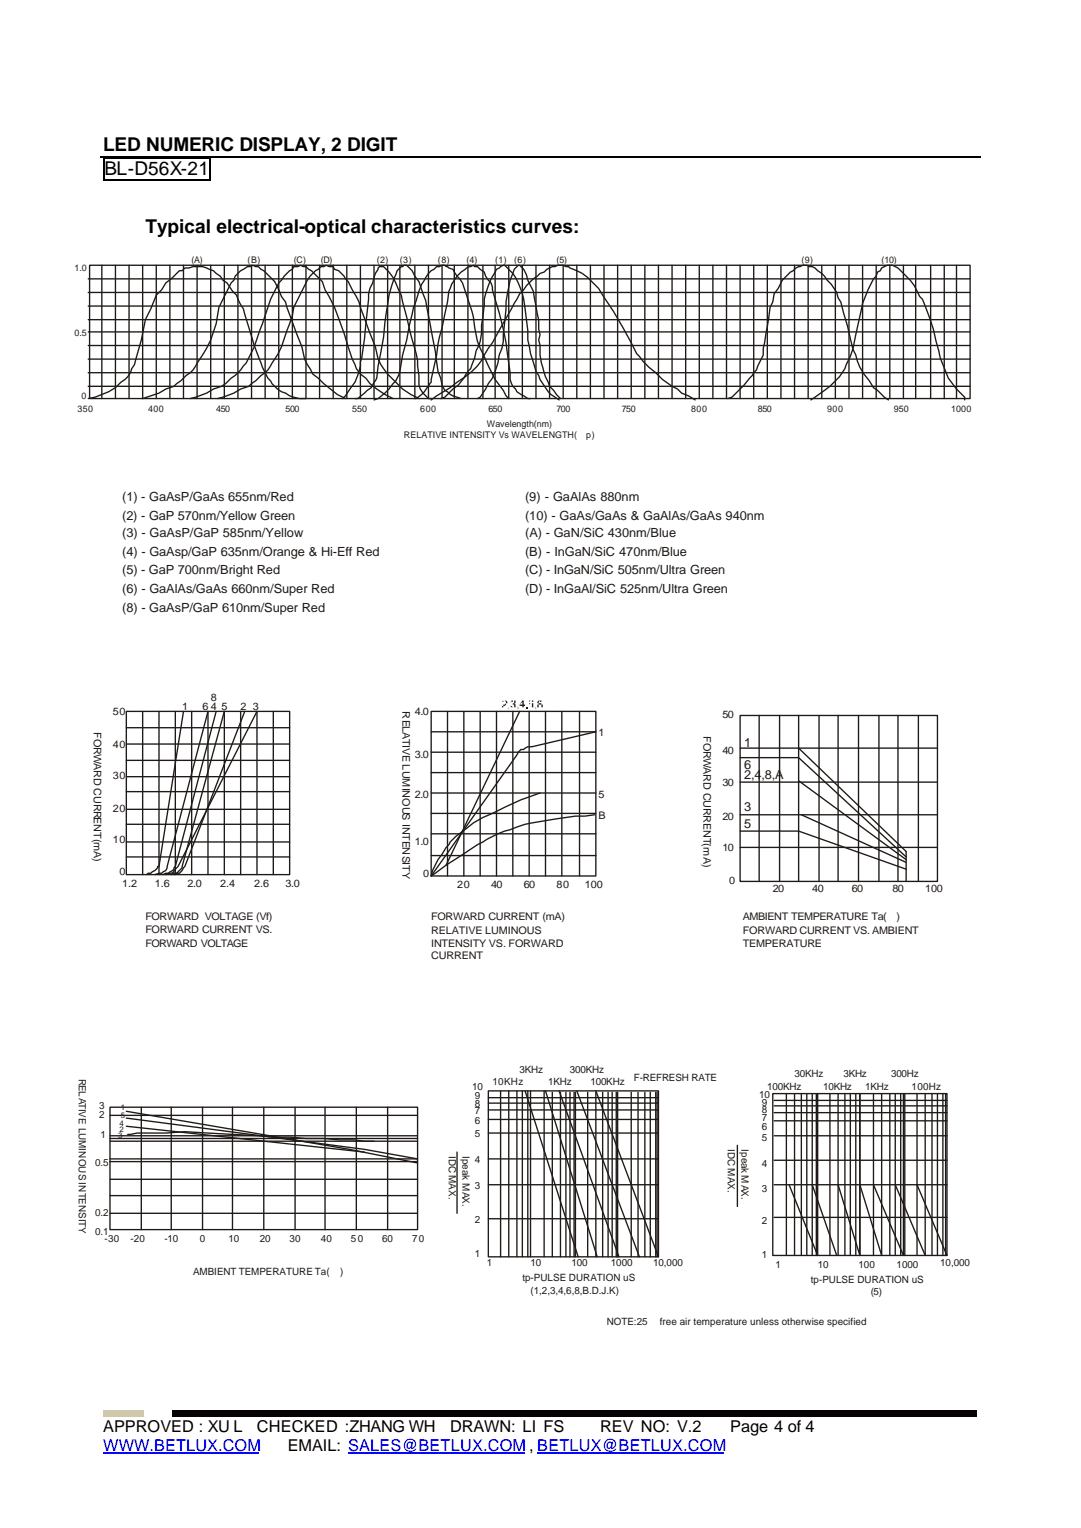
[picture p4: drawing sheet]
<svg xmlns="http://www.w3.org/2000/svg" width="210mm" height="297mm" viewBox="0 0 210 297" stroke-linecap="round" stroke-linejoin="round" font-family="sans-serif">
<path d="M19.5 30.5h171.1M20.2 30.9v4M20.3 30.8h20.4M20.3 35h20.4M40.8 30.9v4" fill="none" stroke="#000" stroke-width=".26"/>
<path d="M20 30.7h.3v.2h-.3zM20 34.9h.3v.3h-.3zM40.7 30.7h.2v.2h-.2zM40.7 34.9h.2v.3h-.2z" fill="#000"/>
<path d="M20 274.2h8v1.3h-8z" fill="#fcce01"/>
<path d="M33.5 274.2h156.3v1.3h-156.3z" fill="#070205"/>
<path d="M20 282.5h30.2M67.6 282.5h34.4M104.4 282.5h36.2" fill="none" stroke="#00f" stroke-width=".26"/>
<g fill="none" stroke="#1f1a17" stroke-width=".26">
<path d="M17.1 54.2h171.4M17.1 56.8h171.4M17.1 59.5h171.4M17.4 51.6h171.1v25.9h-171.1zM19.8 51.6v25.9M22.4 51.6v25.9M25.1 51.6v25.9M27.7 51.6v25.9l3.2-1.1 1.3-.8 1.6-.5 2.4-2.1a4.6 4.6 0 0 0 2.1-2.4 21.4 21.4 0 0 0 4.2-10.8l2.4-4.8 .5-.5 .3-.8 1-1.1 1.4-.8h.5l.5-.2 .6 .2h.5l.5 .6a8.3 8.3 0 0 1 4 5.2l.8 1.1 .2 1.1 2.9 7.6 .6 2.4 1.6 2.9 4.7 4 1.6 .8M30.4 51.6v25.9M33 51.6v25.9M35.6 51.6v25.9M38.3 51.6v25.9"/>
<path d="M40.9 51.6v25.9M43.6 51.6v25.9M46.2 51.6v25.9M48.9 51.6v25.9M51.5 51.6v25.9M54.2 51.6v25.9M56.8 51.6v25.9M59.4 51.6v25.9a5.9 5.9 0 0 1-3.9-1.1 4.7 4.7 0 0 1-2.9-2.4l-.6-.5-1.3-2.9a70.3 70.3 0 0 1-3.4-10.6l-.6-.8-.7-1.8-.8-.8-1.1-1.6-.8-.5-.5-.8-1.3-1.1a6.4 6.4 0 0 0-4.8-.5h-.8l-.5 .5h-.5l-1.6 1.6-1.1 .8-.8 1.3-1 1.1-1.1 2.6-1.1 2.1-.8 4-1.3 4.8-.5 .8a4 4 0 0 1-2.1 2.6 10.7 10.7 0 0 1-6.4 3.2M62.1 51.6v25.9M64.7 51.6v25.9M67.4 51.6v25.9M70 51.6v25.9"/>
<path d="M72.7 51.6v25.9M75.3 51.6v25.9M77.7 51.6v25.9M80.6 51.6v25.9h.3a6.9 6.9 0 0 0 2.6-2.9l.3-.3 1.5-8.7 .6-1.9 1-5a7.3 7.3 0 0 1 5.1-7.1l.2 .2h.6l1.3 1.1 .2 .8 1.1 1.3 .3 .8v.5a66.1 66.1 0 0 1 3.4 17.5l.5 1.3 .6 .5 .2 .5 2.1 1.4h.6M83.2 51.6v25.9M85.9 51.6v25.9M88.3 51.6v25.9M90.9 51.6v25.9M93.8 51.6v25.9M96.2 51.6v25.9M98.8 51.6v25.9l-.5-.6-.5-1-1.6-2.1-2.9-6.1-.5-1.3-1.1-5.9-1.9-5.5-1-1.3-.8-1.3-.8-.3-.8-.5-1.6 .2a10 10 0 0 0-3.9 6.6l-.6 1.4-2.9 13.2-.5 1-2.1 2.4-1.3 1.1-.8 .2M101.5 51.6v25.9"/>
<path d="M104.1 51.6v25.9M106.8 51.6v25.9M109.4 51.6v25.9M112.1 51.6v25.9M114.7 51.6v25.9M117.3 51.6v25.9M120 51.6v25.9M122.6 51.6v25.9M125.3 51.6v25.9M127.9 51.6v25.9M130.6 51.6v25.9M133.2 51.6v25.9"/>
<path d="M135.8 51.6v25.9M138.5 51.6v25.9M141.1 51.6v25.9M143.8 51.6v25.9M146.4 51.6v25.9M149.1 51.6v25.9M151.7 51.6v25.9M154.4 51.6v25.9M157 51.6v25.9M159.6 51.6v25.9M162.3 51.6v25.9M164.9 51.6v25.9"/>
<path d="M167.6 51.6v25.9M170.2 51.6v25.9M172.9 51.6v25.9M175.5 51.6v25.9M177.9 51.6v25.9M180.8 51.6v25.9M183.4 51.6v25.9M185.8 51.6v25.9M17.1 62.1h171.4M17.1 64.5h171.4M17.1 67.2h171.4M17.1 69.8h171.4"/>
<path d="M17.1 72.4h171.4M17.1 75.1h171.4M37 77.5l3.1-1.1 1.4-.8 1.5-.5 2.7-2.1 2.1-2.4 1.6-3.2 3.2-9.2 1.6-3.2 2.1-2.4 .5-.2 .3-.6h.8l.5-.2 .5 .2h.5l.6 .6 .5 .2 2.1 2.1 .5 1.6a32.9 32.9 0 0 1 3.7 8.5 36.8 36.8 0 0 0 2.4 6.9l.8 1 1.1 .8 .8 1.1 2.9 2.1 1.6 .8M42.3 77.5l3.1-1.1 1.3-.8 1.6-.5 2.4-2.1a4.6 4.6 0 0 0 2.1-2.4l1.1-1.6 .8-1.6 2.1-6.1 .3-1.5 2.6-5.3 .5-.8 1.1-1.1 .5-.2 .5-.6h.6l.5-.2 .5 .2h.8l.3 .6 .8 .2 1 1.1 .3 .5 .5 .5 2.2 4 .2 1.1 2.9 7.6a9.2 9.2 0 0 0 2.4 5.3l2.9 2.9 1.6 1.1 1.6 .8M66.6 77.5l.5-.6 1.1-1.5a8.8 8.8 0 0 0 1.8-5.1l.3-.8 .5-3.7 .8-8.7 1.3-4 .6-.7v-.3l.2-.3h.8a13.2 13.2 0 0 1 3.7 6.9l2.7 10 .2 1.4 .3 2.9a4.2 4.2 0 0 0 1.8 4.5h.6M69 77.5h.5l2.6-2.1 1.1-1.9 .3-2.4 1-5.5 .5-4.8a28.1 28.1 0 0 1 2.2-8.2l.7-.8h.3l.3-.2h.5l1.1 1 .5 1.1 .8 1 1.3 3.7 1.9 9.8 .5 4 .5 1.3 .3 1.6 .5 .8 .5 .2 .6 .6 2.1 .8M83.8 77.7l3.7-2.3 1.3-1.1a12.7 12.7 0 0 0 5.3-5.3l1.6-2.4 5.2-9.5 .8-.8 .6-.8 1.3-1.3 1.3-1.1 .8-.2 .5-.5 1.1-.6h.5l.6-.2h1l.5 .2h.6l.2 .3a10.6 10.6 0 0 1 6.4 5.3 88.8 88.8 0 0 1 6.6 11.3 17.6 17.6 0 0 0 3.7 3.7l1.3 1.4 1.9 1.3 1 .5 .8 .8 1.3 .5 1.4 .8M85.6 77.5l.8-.3 1.6-1.6a9.3 9.3 0 0 0 2.9-3.4l.5-.5 .8-2.2 .3-1.3a8.1 8.1 0 0 0 1-5l.6-4a11.8 11.8 0 0 1 2.1-6.3l.3-.5 1.3-.8h.2a12 12 0 0 1 4 8.4l.5 4.2v1.9a31.1 31.1 0 0 0 1.6 6.1l.5 .8a8 8 0 0 0 4 4.7M92.8 77.5l.5-.3 2.4-3.7 1-2.9 .3-1.6 .5-1.3 .3-1.3v-1.4l.5-5a21.8 21.8 0 0 1 1.6-7.6l.8-.8h.2l.8 .8 .6 1 .2 1.1 1.1 2.1 1 5.5v1.9l.3 1-.3 1.1 .3 1.1a16.4 16.4 0 0 0 1.6 7.1l.3 .8 2.1 2.4M141.4 77.5l.8-.3 2.4-2.4 2.3-2.9 1.4-2.9v-1.3l1.3-7.9 .5-1.1 .3-1.6 .8-1 .8-1.6 1.6-1.6 1.5-1.1 .8-.2h.8l1.6 .5 1.9 1.6 .5 .8 .8 .8 1 1.5 .3 1.1 .5 .8 2.4 9.3 .5 1a10 10 0 0 0 2.7 5l.8 1.4 2.9 2.3M157.5 77.7a28.2 28.2 0 0 0 5.6-4.5l1-1.5 1.1-2.4 .5-1.6 1.9-8.7 1-2.7 1.1-2.1 .5-.5 .3-.8 .5-.3 .3-.5 1-.5h1.1l1 .5 2.4 2.4 .8 1 1.1 2.1 .5 .6a56 56 0 0 1 3.2 10l.2 1.3 1.6 4 1.6 2.1 1.6 1.6v.5M24.5 138.3h31.8v31.7h-31.8z"/>
<path d="M27.7 138.3v31.7M30.9 138.3v31.7M34.1 138.3v31.7M35.6 138.3l-4.7 30.1h-.3v.3l-1.3 1h-.5l-.3 .3M37.2 138.3v31.7M42 138.3l-7.9 30.1-.6 .8-.8 .5h-.5l-.5 .3M46.7 138.3v31.7M47.5 138.3l-11.6 30.1-1 1.3h-.6l-.5 .3M53.1 138.3v31.7M83.8 138.3h32v32h-32zM86.9 138.3v32M90.1 138.3v32"/>
<path d="M93.3 138.3v32M96.5 138.3v32M99.6 138.3v32M102.8 138.3v32M106 138.3v32M109.1 138.3v32M112.6 138.3v32M24.5 141.4h31.8M24.5 144.6h31.8M24.5 147.8h31.8M24.5 151h31.8M24.5 153.9h31.8"/>
<path d="M24.5 157.3h31.8M83.8 142.2h32M83.8 146.2h32M83.8 150.2h32M83.8 154.1h32M83.8 158.1h32M24.5 160.2h31.8M24.5 163.7h31.8M24.5 166.6h31.8M30.1 170l.8-.3h.5l.8-.5 .3-.5 7.9-30.4v31.7M32.2 170l1.6-.5v-.3l.8-.8 15.3-30.1v31.7M33.3 170l.5-.3h.5l1.1-1 8.2-30.4v31.7"/>
<path d="M83.8 162.1h32M83.8 166.3h32"/>
</g>
<g fill="#1f1a17">
<path d="M97.8 136.2v.2h-.3l.3-.2h.5l.3 .2v.3h-.3v.3l-.3 .2h-.2v.3h.8h-1.1v-.3h.3v-.2h.2l.3-.3v-.3l-.3-.2z" fill-rule="evenodd"/>
<path d="M98.6 137.7h.2v-.2v.2z" fill-rule="evenodd"/>
<path d="M99.1 136.4h.3v-.2h.8v.5h-.3l.3 .3v.5h-.8l-.3-.3 .8 .3v-.5h-.3v-.3h.3v-.5h-.3v.2z" fill-rule="evenodd"/>
<path d="M100.4 137.5h.3v.2h-.3h.3v-.2z" fill-rule="evenodd"/>
<path d="M101.5 136.2h.2v.8h.3v.2h-.3v.3h-.2v-.3h-.6v-.2zM101.5 136.4l-.6 .6h.6z" fill-rule="evenodd"/>
<path d="M102.3 137.5h.2v.2h-.2z" fill-rule="evenodd"/>
<path d="M102.8 136.2h.8v.2h-.3v-.2h-.2l-.3 .2v.3h.8v.8h-.8zM103.1 136.7l-.3 .3v.5h.5v-.8z" fill-rule="evenodd"/>
<path d="M103.9 137.5h.2v.2h-.2h.2v-.2z" fill-rule="evenodd"/>
<path d="M104.4 136.4l.2-.2h.6v.8h.2v.5h-1v-.5h.2v-.3h-.2zM104.6 136.4v.3h.6v-.3h-.3v-.2zM104.6 137v.5h.6v-.5z" fill-rule="evenodd"/>
</g>
<g fill="none" stroke="#1f1a17" stroke-width=".26">
<path d="M100.9 138.3l-14.2 29.9M143.8 139.1h38.3v32.2h-38.3zM147.5 139.1v32.2M151.4 139.1v32.2M155.1 139.1v32.2M159.1 139.1v32.2M162.8 139.1v32.2M166.8 139.1v32.2M170.7 139.1v32.2M174.4 139.1v32.2M178.4 139.1v32.2M104.9 154.1l-3.7 1.4-7.4 3.4-1.8 1.1-3.5 2.6-1 1.1-2.4 3.4-1.1 2.1-.2 1.1"/>
<path d="M115.5 158.4l-1.9 .2h-1.8l-3.7 .6a38.3 38.3 0 0 0-13.5 3.9l-7.9 5.1-2.9 2.1M115.8 142.2l-12.5 2.9h-.8l-.8 .6h-.5l-.5 .5-16.9 24.1M143.8 147.3h11.3l20.9 19.3M143.8 145.4h38.3M143.8 152h38.3M143.8 158.4h38.3M155.1 145.4l20.9 20.1v5.8M155.1 151.8l20.9 15.3M155.7 158.4l20.3 9.2M143.8 161.5h11.3l20.9 7.4M143.8 164.7h38.3M21.4 215.2h59.7v23.8h-59.7z"/>
<path d="M21.4 216.8h59.7M24.5 216l43.4 7.4 13.2 2.6M24.5 217.3l46.3 6.1 10.3 1.9h-59.7M24.5 218.9l46.3 5M27.4 215.2v23.8M33.3 215.2v23.8M39.3 215.2v23.8M45.2 215.2v23.8M51.2 215.2v23.8M57.3 215.2v23.8M63.1 215.2v23.8M69.2 215.2v23.8"/>
<path d="M75.3 215.2v23.8M94.9 212h33v32.3h-33zM94.9 213.4h33M94.9 214.4h33M94.9 215.7h33M94.9 217.6h33M97.2 212v32.3M98.8 212v32.3M100.4 212v32.3M101.5 212v32.3M102 212l10.3 32.3M102.5 212v32.3"/>
<path d="M103.1 212v32.3M105.7 212v32.3M106 212l10 32.3M107.3 212.3v32M108.6 212l11.6 32.3M108.9 212.3v32M109.9 212.3v32M110.7 212.3v32M111.5 212.3v32M111.8 212.3v32M112.1 212l12.1 32.3M114.2 212.3v32"/>
<path d="M115.8 212.3v32M115.8 212l12.1 32.3M117.1 212.3v32M118.1 212.3v32M118.9 212.3v32M119.7 212.3v32M120 212.3v32M122.6 212.3v32M123.9 212.3v32M125.3 212.3v32M126.3 212.3v32M127.4 212.3v32"/>
<path d="M127.6 212.3v32M150.1 212.6h33.9v31.4h-33.9zM150.4 213.9h33.6M150.4 214.9h33.6M150.4 216.3h33.6M150.4 217.9h33.6M152.8 212.6v31.4M154.4 212.6v31.4M155.7 212.6v31.4M156.7 212.6v31.4M157.8 212.6v31.4M158.6 212.6v31.4"/>
<path d="M158.8 212.6v31.4l-5.5-13.7M161.2 212.6v31.4M162.8 212.6v31.4M164.1 212.6v31.4M165.2 212.6v31.4M166.2 212.6v31.4M167 212.6v31.4l-4.2-13.7M169.7 212.6v31.4M171.3 212.6v31.4l-4.3-13.7M172.9 212.6v31.4M173.9 212.6v31.4M175 212.6v31.4"/>
<path d="M175.5 212.6v31.4l-5.8-13.7M175.8 212.6v31.4M178.1 212.6v31.4M179.7 212.6v31.4l-5.8-13.7M181.1 212.6v31.4M182.1 212.6v31.4M183.2 212.6v31.4M183.7 212.6v31.4M21.4 225.8h59.7M21.4 229.2h59.7M21.4 232.4h59.7M21.4 235.8h59.7"/>
<path d="M21.4 221.8h59.7M21.4 221.3h59.7M21.4 220.8h59.7M24.8 220.5l1.9-.3h5.5l3.7-.2 14.6 .8 2.6 .2 9.8 .3 2.9 .3h2.9l2.1 .2h1.9M88.8 223.9v11.9M94.9 225.3h33M94.9 220.2h33M94.9 230.3h33M94.9 236.9h33M143.2 222.6v11.9M150.4 220.8h33.6M150.4 230.3h33.6"/>
<path d="M150.4 225.5h33.6M150.4 236.6h33.6M157.8 230.3l4.7 13.7M178.1 230.3l5.9 13.7"/>
</g>
<g font-size="3.7">
<text x="20" y="29.4">LED NUMERIC DISPLAY, 2 DIGIT</text>
<text x="20.3" y="34.1">BL-D56X-21</text>
<text x="28.2" y="45.2">Typical electrical-optical characteristics curves:</text>
</g>
<g font-size="3.2">
<text x="20" y="278.4">APPROVED : XU L</text>
<text x="49.9" y="278.4">CHECKED :ZHANG WH</text>
<text x="87.5" y="278.4">DRAWN: LI FS</text>
<text x="116.6" y="278.4">REV NO: V.2</text>
<text x="141.8" y="278.4">Page 4 of 4</text>
<text x="55.9" y="282.1">EMAIL: SALES@BETLUX.COM , BETLUX@BETLUX.COM</text>
</g>
<text font-size="3.2" fill="#00f" x="20" y="282.1">WWW.BETLUX.COM</text>
<g font-size="2.5" fill="#1f1a17">
<text x="23.7" y="97.3">(1) - GaAsP/GaAs 655nm/Red</text>
<text x="23.7" y="101">(2) - GaP 570nm/Yellow Green</text>
<text x="102" y="97.3">(9) - GaAlAs 880nm</text>
<text x="102" y="101">(10) - GaAs/GaAs &amp; GaAlAs/GaAs 940nm</text>
<text x="23.7" y="104.4">(3) - GaAsP/GaP 585nm/Yellow</text>
<text x="102" y="104.4">(A) - GaN/SiC 430nm/Blue</text>
<text x="23.7" y="108.1">(4) - GaAsp/GaP 635nm/Orange &amp; Hi-Eff Red</text>
<text x="23.7" y="111.6">(5) - GaP 700nm/Bright Red</text>
<text x="102" y="108.1">(B) - InGaN/SiC 470nm/Blue</text>
<text x="102" y="111.6">(C) - InGaN/SiC 505nm/Ultra Green</text>
<text x="23.7" y="115.3">(6) - GaAlAs/GaAs 660nm/Super Red</text>
<text x="23.7" y="119">(8) - GaAsP/GaP 610nm/Super Red</text>
<text x="102" y="115.3">(D) - InGaAl/SiC 525nm/Ultra Green</text>
<text x="144.6" y="145.1">1</text>
<text x="144.6" y="149.4">6</text>
<text x="144.6" y="151.5">2,4,8,A</text>
<text x="144.6" y="157.6">3</text>
<text x="144.6" y="161">5</text>
</g>
<g font-size="2" fill="#1f1a17">
<text x="40.9" y="136.2">8</text>
<text x="18.2" y="142.2" transform="rotate(90 18.2 142.2)">FORWARDCURRENT(mA)</text>
<text x="21.9" y="139.1">50</text>
<text x="35.4" y="138">1</text>
<text x="39.3" y="138">6</text>
<text x="40.9" y="138">4</text>
<text x="43" y="138">5</text>
<text x="46.8" y="138">2</text>
<text x="49.1" y="138">3</text>
<text x="78.2" y="138.3" transform="rotate(90 78.2 138.3)">RELATIVE LUMINOUS INTENSITY</text>
<text x="80.6" y="139.1">4.0</text>
<text x="116.3" y="143">1</text>
<text x="136.6" y="143" transform="rotate(90 136.6 143)">FORWARD CURRENT(mA)</text>
<text x="140.3" y="139.6">50</text>
<text x="21.9" y="145.4">40</text>
<text x="80.6" y="147.3">3.0</text>
<text x="140.3" y="146.5">40</text>
<text x="21.9" y="151.5">30</text>
<text x="80.6" y="155.2">2.0</text>
<text x="116.3" y="155.2">5</text>
<text x="140.3" y="152.8">30</text>
<text x="21.9" y="157.8">20</text>
<text x="116.3" y="159.2">B</text>
<text x="140.3" y="159.4">20</text>
<text x="21.9" y="163.9">10</text>
<text x="80.6" y="164.2">1.0</text>
<text x="140.3" y="165.5">10</text>
<text x="23.2" y="170">0</text>
<text x="23.7" y="172.4">1.2</text>
<text x="30.1" y="172.4">1.6</text>
<text x="36.4" y="172.4">2.0</text>
<text x="42.8" y="172.4">2.4</text>
<text x="49.4" y="172.4">2.6</text>
<text x="55.5" y="172.4">3.0</text>
<text x="82.2" y="170.5">0</text>
<text x="88.8" y="172.6">20</text>
<text x="95.4" y="172.6">40</text>
<text x="101.7" y="172.6">60</text>
<text x="108.1" y="172.6">80</text>
<text x="113.6" y="172.6">100</text>
<text x="141.7" y="171.9">0</text>
<text x="150.1" y="173.4">20</text>
<text x="157.8" y="173.4">40</text>
<text x="165.5" y="173.4">60</text>
<text x="173.4" y="173.4">80</text>
<text x="179.7" y="173.4">100</text>
<text x="28.2" y="178.7">FORWARD VOLTAGE (Vf)</text>
<text x="83.8" y="178.7">FORWARD CURRENT (mA)</text>
<text x="144.3" y="178.7">AMBIENT TEMPERATURE Ta(</text>
<text x="174.2" y="178.7">)</text>
<text x="28.2" y="181.4">FORWARD CURRENT VS.</text>
<text x="28.2" y="184">FORWARD VOLTAGE</text>
<text x="83.8" y="184">INTENSITY VS. FORWARD</text>
<text x="83.8" y="181.6">RELATIVE LUMINOUS</text>
<text x="144.3" y="181.6">FORWARD CURRENT VS. AMBIENT</text>
<text x="144.3" y="184">TEMPERATURE</text>
<text x="83.8" y="186.4">CURRENT</text>
</g>
<g font-size="1.9" fill="#1f1a17">
<text x="15.3" y="209.7" transform="rotate(90 15.3 209.7)">RELATIVE LUMINOUSINTENSITY</text>
<text x="100.9" y="208.6">3KHz</text>
<text x="110.7" y="208.6">300KHz</text>
<text x="154.4" y="209.4">30KHz</text>
<text x="163.9" y="209.4">3KHz</text>
<text x="173.1" y="209.4">300Hz</text>
<text x="19.3" y="215.5">3</text>
<text x="91.7" y="211.8">10</text>
<text x="92.2" y="213.6">9</text>
<text x="92.2" y="215.2">8</text>
<text x="95.7" y="211">10KHz</text>
<text x="106.5" y="211">1KHz</text>
<text x="114.7" y="211">100KHz</text>
<text x="123.2" y="210.2">F-REFRESH RATE</text>
<text x="147.5" y="213.4">10</text>
<text x="148" y="214.9">9</text>
<text x="149.1" y="211.8">100KHz</text>
<text x="159.9" y="211.8">10KHz</text>
<text x="168.1" y="211.8">1KHz</text>
<text x="177.1" y="211.8">100Hz</text>
<text x="19.3" y="217.3">2</text>
<text x="19.5" y="221.3">1</text>
<text x="92.2" y="216.5">7</text>
<text x="92.2" y="218.4">6</text>
<text x="92.2" y="221">5</text>
<text x="148" y="216.3">8</text>
<text x="148" y="217.9">7</text>
<text x="148" y="219.7">6</text>
<text x="148" y="221.8">5</text>
<text x="18.5" y="226.6">0.5</text>
<text x="87.2" y="224.7" transform="rotate(90 87.2 224.7)">IDC MAX.</text>
<text x="89.8" y="224.7" transform="rotate(90 89.8 224.7)">Ipeak MAX.</text>
<text x="92.2" y="226">4</text>
<text x="141.4" y="223.4" transform="rotate(90 141.4 223.4)">IDC MAX.</text>
<text x="144" y="223.4" transform="rotate(90 144 223.4)">Ipeak MAX.</text>
<text x="148" y="226.8">4</text>
<text x="92.2" y="231.1">3</text>
<text x="148" y="231.6">3</text>
<text x="18.5" y="236.4">0.2</text>
<text x="92.2" y="237.7">2</text>
<text x="148" y="237.9">2</text>
<text x="18.5" y="240.1">0.1</text>
<text x="20.3" y="241.4">-30</text>
<text x="25.3" y="241.4">-20</text>
<text x="31.9" y="241.4">-10</text>
<text x="38.8" y="241.4">0</text>
<text x="44.4" y="241.4">10</text>
<text x="50.5" y="241.4">20</text>
<text x="56.3" y="241.4">30</text>
<text x="62.3" y="241.4">40</text>
<text x="68.2" y="241.4">50</text>
<text x="74.2" y="241.4">60</text>
<text x="80.1" y="241.4">70</text>
<text x="92.2" y="244.3">1</text>
<text x="148" y="244.6">1</text>
<text x="37.5" y="247.7">AMBIENT TEMPERATURE Ta(</text>
<text x="66.1" y="247.7">)</text>
<text x="94.6" y="246.1">1</text>
<text x="101.5" y="249.1">tp-PULSE DURATION uS</text>
<text x="103.1" y="246.1">10</text>
<text x="103.1" y="251.4">(1,2,3,4,6,8,B.D.J.K)</text>
<text x="111" y="246.1">100</text>
<text x="118.7" y="246.1">1000</text>
<text x="126.9" y="246.1">10,000</text>
<text x="150.7" y="246.4">1</text>
<text x="157.5" y="249.3">tp-PULSE DURATION uS</text>
<text x="158.8" y="246.4">10</text>
<text x="166.8" y="246.4">100</text>
<text x="169.2" y="251.7">(5)</text>
<text x="174.2" y="246.4">1000</text>
<text x="182.6" y="246.1">10,000</text>
<text x="117.9" y="257.5">NOTE:25</text>
<text x="128.2" y="257.5">free air temperature unless otherwise specified</text>
</g>
<g font-size="1.8" fill="#1f1a17">
<text x="14.5" y="52.6">1.0</text>
<text x="37.2" y="51">(A)</text>
<text x="48.1" y="51">(B)</text>
<text x="57.1" y="51">(C)</text>
<text x="62.3" y="51">(D)</text>
<text x="73.2" y="51">(2)</text>
<text x="77.7" y="51">(3)</text>
<text x="85.1" y="51">(8)</text>
<text x="90.6" y="51">(4)</text>
<text x="96.2" y="51">(1)</text>
<text x="99.9" y="51">(6)</text>
<text x="108.1" y="51">(5)</text>
<text x="155.7" y="51">(9)</text>
<text x="171.3" y="51">(10)</text>
<text x="14.5" y="65.3">0.5</text>
<text x="15.8" y="77.5">0</text>
<text x="15" y="80.1">350</text>
<text x="28.8" y="80.1">400</text>
<text x="42" y="80.1">450</text>
<text x="55.5" y="80.1">500</text>
<text x="68.4" y="80.1">550</text>
<text x="81.6" y="80.1">600</text>
<text x="94.6" y="83">Wavelength(nm)</text>
<text x="94.9" y="80.1">650</text>
<text x="108.1" y="80.1">700</text>
<text x="120.8" y="80.1">750</text>
<text x="134.3" y="80.1">800</text>
<text x="147.2" y="80.1">850</text>
<text x="160.7" y="80.1">900</text>
<text x="173.7" y="80.1">950</text>
<text x="184.8" y="80.1">1000</text>
<text x="78.5" y="85.1">RELATIVE INTENSITY Vs WAVELENGTH(</text>
<text x="113.9" y="85.1">p)</text>
</g>
<g font-size="1.5" fill="#1f1a17">
<text x="23.5" y="215.7">1</text>
<text x="23" y="221.3">3</text>
<text x="23.2" y="218.9">4</text>
<text x="23.2" y="220">2</text>
<text x="23.5" y="217.3">5</text>
</g>
</svg>
